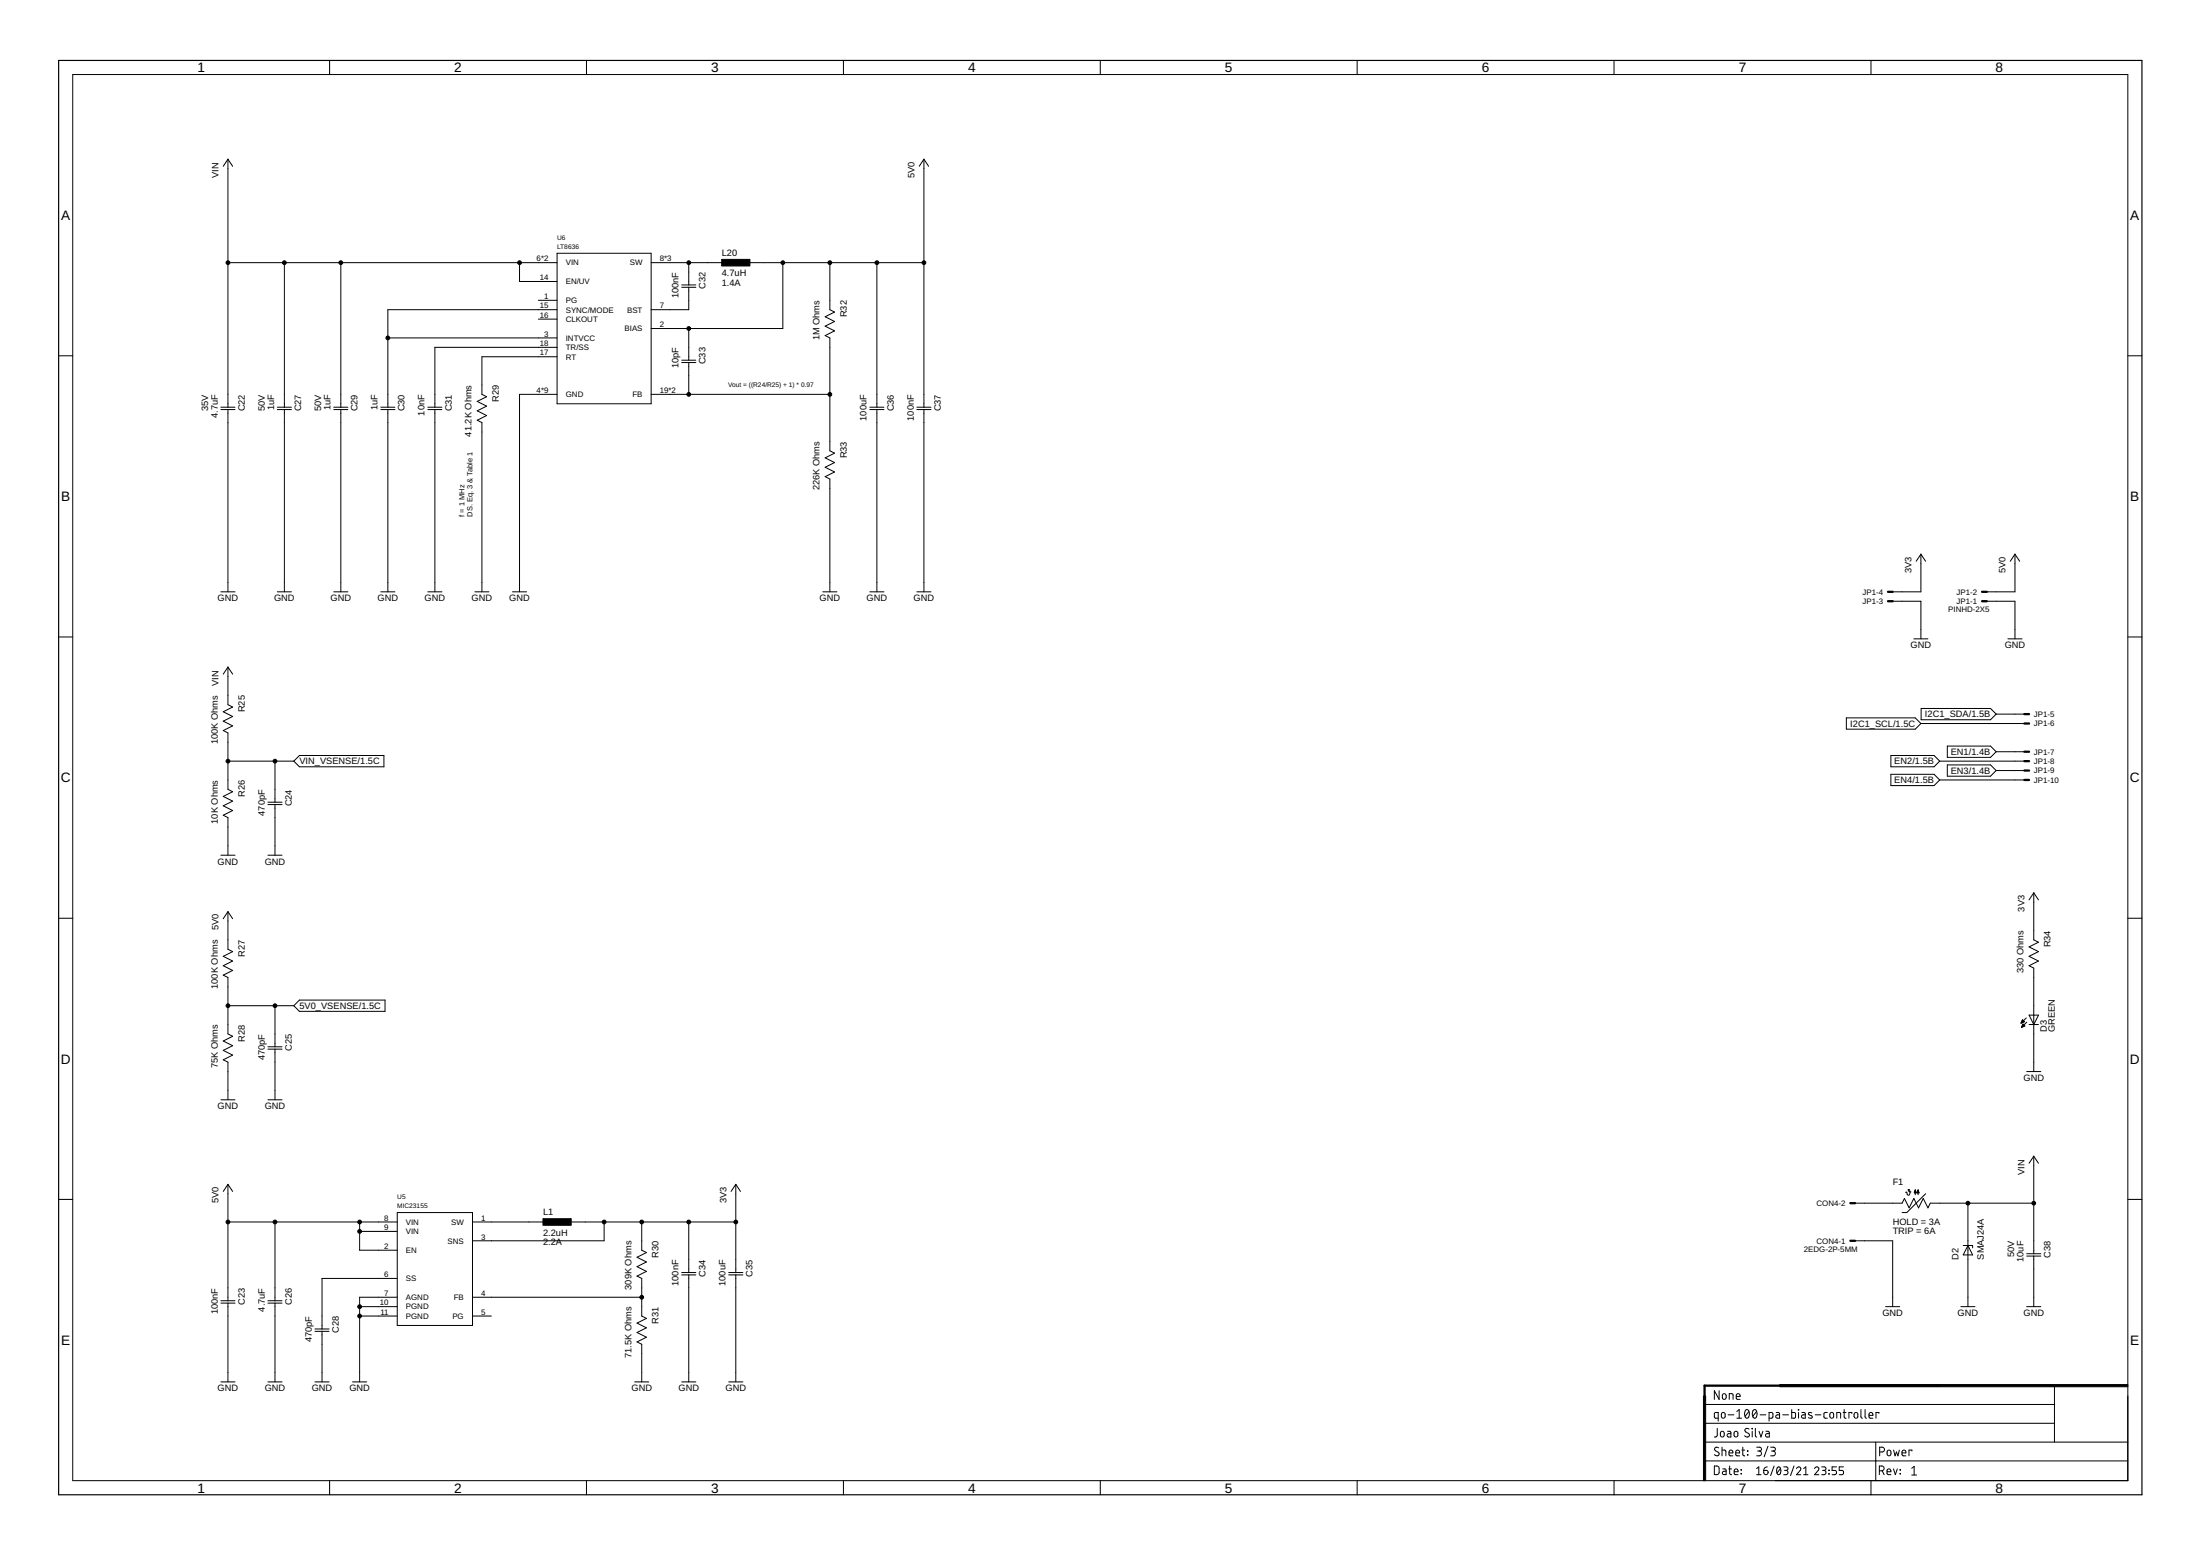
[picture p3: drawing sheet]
<svg xmlns="http://www.w3.org/2000/svg" width="594mm" height="420mm" viewBox="0 0 594 420" stroke-linecap="round" stroke-linejoin="round" font-family="sans-serif">
<g fill="none" stroke="#000" stroke-width=".27">
<path d="M89 16.3v3.8M158.4 16.3v3.8M227.8 16.3v3.8M297.1 16.3v3.8M366.5 16.3v3.8M435.8 16.3v3.8M505.2 16.3v3.8M19.6 20.1h555v379.7h-555zM61.6 43v67M61.6 43l1.2 1.9M61.6 43l-1.3 1.9M249.5 43l1.3 1.9"/>
<path d="M249.5 43l-1.3 1.9M249.5 43v67M61.6 70.9h88.8M76.8 70.9v39.1M92 70.9v39.1M140.3 70.9v5.1h10.1M150.4 68.4h25.4v40.6h-25.4zM175.8 70.9h20.4M184.1 76.9h3.8M184.1 77.6h3.8M186 70.9v6M186 77.6v6h-10.2"/>
<path d="M201.2 70.9h48.3M211.4 70.9v17.8h-35.6M224.1 70.9v12.7l1.3 .7-2.6 1.2 2.6 1.3-2.6 1.3 2.6 1.2-2.6 1.3 1.3 .6v30.5l1.3 .7-2.6 1.2 2.6 1.3-2.6 1.3 2.6 1.2-2.6 1.3 1.3 .6v30.5M236.8 70.9v39.1M15.8 96.1h3.8M104.7 91.2h45.7M145.4 81.1h5M145.4 86.2h5M150.4 83.6h-45.7v26.4M150.4 93.8h-33v16.2M150.4 96.3h-20.3v10.2l1.3 .6-2.5 1.3 2.5 1.3-2.5 1.2 2.5 1.3-2.5 1.3 1.2 .6v45.7M184.1 97.3h3.8"/>
<path d="M184.1 97.9h3.8M186 88.7v8.6M186 97.9v8.6M574.6 96.1h3.8M59.6 110h3.9M59.6 110.6h3.9M61.6 110.6v49.2M74.9 110h3.8M74.9 110.6h3.8M76.8 110.6v49.2M90.1 110h3.8M90.1 110.6h3.8"/>
<path d="M92 110.6v49.2M102.8 110h3.8M102.8 110.6h3.8M104.7 110.6v49.2M115.5 110h3.8M115.5 110.6h3.8M117.4 110.6v49.2M150.4 106.5h-10.1v53.3M175.8 106.5h48.3M234.9 110h3.8M234.9 110.6h3.8M236.8 110.6v49.2"/>
<path d="M247.6 110h3.8M247.6 110.6h3.8M249.5 110.6v49.2M59.6 159.8h3.9M74.9 159.8h3.8M90.1 159.8h3.8M102.8 159.8h3.8M115.5 159.8h3.8M128.2 159.8h3.8M138.4 159.8h3.8M222.2 159.8h3.8M234.9 159.8h3.8"/>
<path d="M247.6 159.8h3.8M518.7 149.6v10.2h-7.6M518.7 149.6l1.3 2M518.7 149.6l-1.3 2M544.1 149.6v10.2h-7.6M544.1 149.6l1.3 2M544.1 149.6l-1.3 2M15.8 172h3.8M511.1 162.3h7.6v10.2M516.8 172.5h3.8M536.5 162.3h7.6v10.2M542.2 172.5h3.8"/>
<path d="M574.6 172h3.8M61.6 180.1v10.2l1.2 .6-2.5 1.3 2.5 1.3-2.5 1.2 2.5 1.3-2.5 1.3 1.3 .6v15.2l1.2 .7-2.5 1.3 2.5 1.2-2.5 1.3 2.5 1.3-2.5 1.2 1.3 .7v10.1M61.6 180.1l1.2 1.9M61.6 180.1l-1.3 1.9M498.6 193.8h18.6l1.5 1.6-1.5 1.5h-18.6zM518.7 195.4h28M518.8 191.3h18.7l1.5 1.5-1.5 1.6h-18.7zM539 192.8h7.7M61.6 205.5h17.7M72.3 216.6h3.9M72.3 217.3h3.9M74.3 205.5v11.1"/>
<path d="M74.3 217.3v13.6M80.9 204h22.8v3.1h-22.8l-1.6-1.6zM510.6 204h11.7l1.5 1.5-1.5 1.6h-11.7zM510.6 209.1h11.7l1.5 1.5-1.5 1.5h-11.7zM523.8 205.5h22.9M523.8 210.6h22.9M525.8 201.5h11.7l1.5 1.5-1.5 1.5h-11.7zM525.8 206.5h11.7l1.5 1.6-1.5 1.5h-11.7zM539 203h7.7M539 208.1h7.7M59.6 230.9h3.9M72.3 230.9h3.9"/>
<path d="M15.8 247.9h3.8M61.6 246.2v10.1l1.2 .7-2.5 1.2 2.5 1.3-2.5 1.3 2.5 1.2-2.5 1.3 1.3 .6v15.3l1.2 .6-2.5 1.3 2.5 1.3-2.5 1.2 2.5 1.3-2.5 1.3 1.3 .6v10.2M61.6 246.2l1.2 1.9M61.6 246.2l-1.3 1.9M549.2 241.1v12.7l1.3 .6-2.6 1.3 2.6 1.3-2.6 1.2 2.6 1.3-2.6 1.3 1.3 .6v27.9M549.2 241.1l1.3 1.9M549.2 241.1l-1.3 1.9M574.6 247.9h3.8M61.6 271.6h17.7M74.3 271.6v11.1M80.9 270h23.1v3.1h-23.1l-1.6-1.5zM545.8 276.2h.1"/>
<path d="M545.8 276.1h.3M545.9 276h.5M545.9 275.9h.8M545.9 277.3h.2M546 275.8h.5M546 277.2h.4M546 277.1h.6M546 275.6h.4M546.1 275.5h.2M546.1 277h.6M546.1 276.8h.5M546.1 275.4l-.3 .9"/>
<path d="M546.1 275.4l.6 .5M546.1 275.4h.1M546.2 276.7h.3M546.2 276.6h.2M546.3 276.5l.5 .5-.9 .4zM546.7 275.9l-.9 .4M547.2 274.9l-1.4 1.4M547.3 276l-1.4 1.4M547.9 274.1h2.6l-1.3 2.5zM547.9 276.6h2.6M59.6 297h3.9M72.3 297h3.9"/>
<path d="M72.3 282.7h3.9M72.3 283.3h3.9M74.3 283.3v13.7M547.3 289.3h3.8M61.6 319.8v31.4M61.6 319.8l1.2 1.9M61.6 319.8l-1.3 1.9M198.7 319.8v23.8M198.7 319.8l1.3 1.9M198.7 319.8l-1.3 1.9M549.2 312.2v26.3M549.2 312.2l1.3 1.9"/>
<path d="M549.2 312.2l-1.3 1.9M15.8 323.9h3.8M61.6 330h45.7M74.3 330v21.2M97.1 330v7.6h10.2M97.1 332.5h10.2M107.3 327.4h20.3v30.5h-20.3zM127.6 330h20.3M153 330h45.7M163.1 330v5h-35.5M173.3 330v7.6l1.3 .6-2.6 1.3 2.6 1.3-2.6 1.2 2.6 1.3-2.6 1.3 1.3 .6v10.2l1.3 .6-2.6 1.3 2.6 1.2-2.6 1.3 2.6 1.3-2.6 1.3 1.3 .6v10.1M186 330v13.6"/>
<path d="M500.9 324.9h12.7l.7-1.3 1.2 2.6 1.3-2.6 1.3 2.6 1.2-2.6 1.3 2.6 .7-1.3h27.9M500.9 335h10.2v17.8M516 321.8a.45 .45 0 0 1-.5 0 .45 .45 0 0 1 0-.6 .89 .89 0 0 1-.3 1.5l-.3-.7h-.3M517 322h.4M517 321.8h.4M517.1 321.7h.2M517.1 321.6h.2M517.1 321.5h.1M517.2 321.3v1.3M517.2 321.3l.2 .8h-.5zM517.2 321.4h.1M517.7 322h.5"/>
<path d="M517.8 321.8h.3M517.8 321.7h.3M517.9 321.6h.1M517.9 321.5h.1M517.9 321.3v1.3M517.9 321.3l.3 .8h-.5zM517.9 321.4h.1M520 322.3l-5.1 5.1h-1.3M530.1 336.3h2.6v.7M531.4 336.3l1.3 2.6h-2.6zM531.4 324.9v27.9M547.3 338.5h3.8"/>
<path d="M547.3 339.2h3.8M549.2 339.2v13.6M574.6 323.9h3.8M59.6 351.2h3.9M59.6 351.9h3.9M61.6 351.9v21.2M72.3 351.2h3.9M72.3 351.9h3.9M74.3 351.9v21.2M85 358.9h3.9M85 359.5h3.9M87 359.5v13.6"/>
<path d="M97.1 352.8h10.2M97.1 355.4h10.2M107.3 350.3h-10.2v22.8M107.3 345.2h-20.3v13.7M127.6 350.3h45.7M127.6 355.4h5.1M184.1 343.6h3.8M184.1 344.3h3.8M186 344.3v28.8M196.8 343.6h3.8M196.8 344.3h3.8M198.7 344.3v28.8"/>
<path d="M509.2 352.8h3.8M529.5 352.8h3.8M547.3 352.8h3.8M59.6 373.1h3.9M72.3 373.1h3.9M85 373.1h3.9M95.2 373.1h3.8M171.4 373.1h3.8M184.1 373.1h3.8M196.8 373.1h3.8M460.3 379.2h94.5M464.2 375.5v2.4l-1.3-2.4v2.4"/>
<path d="M465.2 376.5l.3-.2 .5 .2 .1 .9a.52 .52 0 0 1-.5 .5 .52 .52 0 0 1-.5-.5zM467 377.9v-1.6l.9 .1 .1 1.5M468.8 377.1h1.1a.55 .55 0 0 0-.4-.8 .55 .55 0 0 0-.7 .5l.1 1 1 .1M554.8 374.2v15.2M89 399.8v3.8M158.4 399.8v3.8M227.8 399.8v3.8M297.1 399.8v3.8M366.5 399.8v3.8M435.8 399.8v3.8M460.3 394.5h114.3M460.3 389.4h114.3"/>
<path d="M460.3 384.3h94.5M462.9 395.9h.9l.4 .4v1.4l-.4 .5h-.9zM463.7 385.7v2l-.2 .2-.6 .1M464 382.9h-.8l-.2-.2v-1.1l.2-.2h.8v2.3M464.1 391a.58 .58 0 0 0-.9-.1 .58 .58 0 0 0 .1 .9l.7 .3a.54 .54 0 0 1 .2 .8 .54 .54 0 0 1-.8 .2l-.5-.3M464.7 386.7l.5-.2a.92 .92 0 0 1 .1 1.5h-.3l-.4-.3zM464.9 381.6l.5-.2a.92 .92 0 0 1 .2 1.5l-.7-.1zM465 391.6l.9 .1 .1 1.4M465 390.8v2.3M465.2 396.6l.7 .1 .2 .2v1.3h-.6a.46 .46 0 0 1-.4-.5 .46 .46 0 0 1 .4-.4h.6M466.5 386.5h.7l.2 .2v1.3h-.6a.46 .46 0 0 1-.4-.4 .46 .46 0 0 1 .4-.5h.6M466.6 382h1.6"/>
<path d="M466.8 396.6h.8M466.9 392.3h1a.54 .54 0 0 0-.3-.7 .54 .54 0 0 0-.7 .5l.1 .9 .9 .1M467.1 395.9v1.9l.1 .3 .4 .1M468.3 397.4h1a.54 .54 0 0 0-.3-.7 .54 .54 0 0 0-.7 .5l.1 .9 .9 .1M468.4 386.7l.5-.2a.92 .92 0 0 1 .1 1.5l-.6-.1zM468.7 392.3h1.1a.54 .54 0 0 0-.4-.7 .54 .54 0 0 0-.7 .5l.1 .9 1 .1M469 382.9h1.3M469 381.1l.6-.5v2.3M470.1 397.9l.2 .1zM470.1 396.8l.2 .2zM470.4 391.6h.7M470.6 390.8v2.1l.5 .2"/>
<path d="M471.4 380.8a.62 .62 0 0 1 .7-.1 .62 .62 0 0 1 .3 .8 .99 .99 0 0 1-.8 1.4 1.62 1.62 0 0 1-.2-2.1zM471.9 391.8l.1 .1zM471.9 392.8l.1 .1zM472.3 381.1l-1.1 1.3M472.3 385.9a.58 .58 0 0 0-.9-.1 .58 .58 0 0 0 0 .9l.7 .4a.58 .58 0 0 1 .1 .8 .58 .58 0 0 1-.9 0l-.2-.2M473.1 385.7l.1 .1zM473.2 386.5v1.5M473.5 380.8a.61 .61 0 0 1 .7-.1 .61 .61 0 0 1 .3 .8 .99 .99 0 0 1-.8 1.4 1.62 1.62 0 0 1-.2-2.1zM474 385.7v1.9l.4 .4M474.3 381.1l-1 1.3M474.3 396.6l.6-.5v2.1M474.3 398.2h1.2"/>
<path d="M474.4 390.8h.7a.52 .52 0 0 1 .6 .5 .52 .52 0 0 1-.6 .5h-.5M475 386.5l.5 1.5 .5-1.5M475 391.8a.65 .65 0 0 1 .7 .7 .65 .65 0 0 1-.7 .6h-.6M475.3 382h1.5M476.3 397h.7a.59 .59 0 0 1 .4 .7 .59 .59 0 0 1-.6 .5 .59 .59 0 0 1-.5-.6zM476.9 386.5h.6l.3 .2v1.3h-.6a.46 .46 0 0 1-.5-.4 .46 .46 0 0 1 .5-.5h.6M477.2 396.1l-.7 .3-.2 .6M477.4 390.5l-1 2.9M477.7 382.9h.8l.2-.2v-.9l-.2-.4h-.8v2.3M478.1 390.8h.8a.52 .52 0 0 1 .5 .5 .52 .52 0 0 1-.5 .5h-.5M478.8 391.8a.65 .65 0 0 1 .6 .7 .65 .65 0 0 1-.6 .6h-.7M479.1 395.9l-1 2.5"/>
<path d="M479.6 381.4h.7l.2 .4v1.1h-.5a.46 .46 0 0 1-.5-.4 .46 .46 0 0 1 .5-.5h.5M480 396.2a.67 .67 0 0 1 .8 .2 .67 .67 0 0 1 .1 .8 .67 .67 0 0 1-.1 .7 .67 .67 0 0 1-.8 .2 1.76 1.76 0 0 1 0-1.9zM480.8 396.6l-1 1.1M481.4 382h1.6M481.7 396.1h.7a.48 .48 0 0 1 .4 .5 .48 .48 0 0 1-.4 .4h-.5M482.2 397a.58 .58 0 0 1 .6 .6 .58 .58 0 0 1-.6 .6h-.5M483.8 380.6v2.3h.8l.2-.2v-1.1l-.2-.2h-.8M484.4 395.9l-.9 2.5M485.1 396.6a.58 .58 0 0 1 .9-.5 .58 .58 0 0 1 .1 .9l-1 1.2h1.2M485.6 380.6l.1 .1zM485.7 381.4v1.5M486.6 381.4h.7l.2 .2v1.3h-.6a.46 .46 0 0 1-.4-.4 .46 .46 0 0 1 .4-.5h.6"/>
<path d="M487 398.2h1.2M487 396.6l.6-.5v2.1M489.2 381.5l-.7-.1-.2 .4 1 .6v.4h-1M490 396.6a.58 .58 0 0 1 .8-.5 .58 .58 0 0 1 .2 .9l-1 1.2h1.2M490.2 382h1.5M491.9 396.1h.7a.48 .48 0 0 1 .5 .5 .48 .48 0 0 1-.5 .4h-.5M492.5 397a.58 .58 0 0 1 .6 .6 .58 .58 0 0 1-.6 .6h-.6M493.4 381.4h-.6l-.3 .4 .1 1 .8 .1M493.8 397.9l.2 .1zM493.8 397l.2 .1zM494.2 381.6l.5-.2a.92 .92 0 0 1 .2 1.5l-.7-.1zM495.9 396.1h-1.2v.9h.7a.59 .59 0 0 1 .5 .6 .59 .59 0 0 1-.5 .6h-.7"/>
<path d="M496 382.9v-1.5l.9 .1 .1 1.4M497.7 381.4h.8M497.8 396.1h-1.1v.9h.7a.59 .59 0 0 1 .4 .6 .59 .59 0 0 1-.4 .6h-.7M498 380.6v2.1l.5 .2M500.1 381.7v-.3h-.8v1.5M500.8 381.6l.5-.2a.92 .92 0 0 1 .1 1.5l-.6-.1zM502.5 380.6v2l.4 .3M503.6 380.6l.1 2.1 .3 .2M504.7 382.2h1a.55 .55 0 0 0-.3-.8 .55 .55 0 0 0-.7 .5l.1 .9 .9 .1M505.2 399.8v3.8M506.5 389.4v10.4M507.4 381.7v-.3h-.8v1.5"/>
<path d="M507.5 397.2h.6a.65 .65 0 0 0 .7-.7 .65 .65 0 0 0-.7-.6h-.6v2.3M507.6 392.1h.6a.65 .65 0 0 0 .7-.7 .65 .65 0 0 0-.7-.6h-.6v2.3M508.3 397.2l.5 1M509.6 397.4h1a.54 .54 0 0 0-.4-.7 .54 .54 0 0 0-.6 .5l.1 .9 .9 .1M509.7 391.7l.3-.1 .5 .1 .1 .9a.52 .52 0 0 1-.5 .5 .52 .52 0 0 1-.5-.5zM511.3 396.6l.5 1.6 .5-1.6M511.3 391.6l.4 1.5 .4-1 .4 1 .4-1.5M513.1 396.8l.1 .2zM513.1 397.9l.1 .1zM513.6 392.3h1a.54 .54 0 0 0-.3-.7 .54 .54 0 0 0-.7 .5l.1 .9 .9 .1M516.2 396.5l.7-.5v2.3M516.2 398.3h1.3"/>
<path d="M516.3 391.8v-.2h-.8v1.5"/>
</g>
<path d="M15.8 16.3h562.6v387.3h-562.6z" fill="none" stroke="#000" stroke-width=".32"/>
<path d="M194.9 70h7.6v1.8h-7.6zM146.6 329.1h7.6v1.8h-7.6zM460 377h.6v22.8h-.6zM480.6 373.9h94v.6h-94z" fill="#000" stroke="#000" stroke-width=".27"/>
<g fill="none" stroke="#000" stroke-width=".61">
<path d="M509.8 159.8h1.3M535.2 159.8h1.3M509.8 162.3h1.3M535.2 162.3h1.3M546.7 192.8h1.2M546.7 195.4h1.2M546.7 203h1.2M546.7 205.5h1.2M546.7 208.1h1.2M546.7 210.6h1.2M499.7 324.9h1.2M499.7 335h1.2"/>
<path d="M523.8 374.2h-63.5v3.8"/>
</g>
<g fill="#000" stroke="#000" stroke-width=".27">
<circle cx="61.6" cy="70.9" r=".51"/>
<circle cx="76.8" cy="70.9" r=".51"/>
<circle cx="92" cy="70.9" r=".51"/>
<circle cx="140.3" cy="70.9" r=".51"/>
<circle cx="186" cy="70.9" r=".51"/>
<circle cx="211.4" cy="70.9" r=".51"/>
<circle cx="224.1" cy="70.9" r=".51"/>
<circle cx="236.8" cy="70.9" r=".51"/>
<circle cx="249.5" cy="70.9" r=".51"/>
<circle cx="104.7" cy="91.2" r=".51"/>
<circle cx="186" cy="88.7" r=".51"/>
<circle cx="186" cy="106.5" r=".51"/>
<circle cx="224.1" cy="106.5" r=".51"/>
<circle cx="61.6" cy="205.5" r=".51"/>
<circle cx="74.3" cy="205.5" r=".51"/>
<circle cx="61.6" cy="271.6" r=".51"/>
<circle cx="74.3" cy="271.6" r=".51"/>
<circle cx="61.6" cy="330" r=".51"/>
<circle cx="74.3" cy="330" r=".51"/>
<circle cx="97.1" cy="330" r=".51"/>
<circle cx="97.1" cy="332.5" r=".51"/>
<circle cx="163.1" cy="330" r=".51"/>
<circle cx="173.3" cy="330" r=".51"/>
<circle cx="186" cy="330" r=".51"/>
<circle cx="198.7" cy="330" r=".51"/>
<circle cx="531.4" cy="324.9" r=".51"/>
<circle cx="549.2" cy="324.9" r=".51"/>
<circle cx="97.1" cy="352.8" r=".51"/>
<circle cx="97.1" cy="355.4" r=".51"/>
<circle cx="173.3" cy="350.3" r=".51"/>
</g>
<g font-size="3.7">
<text x="53.3" y="19.5">1</text>
<text x="122.7" y="19.5">2</text>
<text x="192" y="19.5">3</text>
<text x="261.4" y="19.5">4</text>
<text x="330.8" y="19.5">5</text>
<text x="400.2" y="19.5">6</text>
<text x="469.5" y="19.5">7</text>
<text x="538.9" y="19.5">8</text>
<text x="16.5" y="59.4">A</text>
<text x="575.3" y="59.4">A</text>
<text x="16.5" y="135.3">B</text>
<text x="575.3" y="135.3">B</text>
<text x="16.4" y="211.3">C</text>
<text x="575.2" y="211.3">C</text>
<text x="16.4" y="287.2">D</text>
<text x="575.2" y="287.2">D</text>
<text x="16.5" y="363.1">E</text>
<text x="575.3" y="363.1">E</text>
<text x="53.3" y="403">1</text>
<text x="122.7" y="403">2</text>
<text x="192" y="403">3</text>
<text x="261.4" y="403">4</text>
<text x="330.8" y="403">5</text>
<text x="400.2" y="403">6</text>
<text x="469.5" y="403">7</text>
<text x="538.9" y="403">8</text>
</g>
<g font-size="2.5">
<text x="59" y="48.1" transform="rotate(-90 59 48.1)">VIN</text>
<text x="247" y="48.1" transform="rotate(-90 247 48.1)">5V0</text>
<text x="194.9" y="69">L20</text>
<text x="194.9" y="77.1">1.4A</text>
<text x="194.9" y="74.6">4.7uH</text>
<text x="183.2" y="80.6" transform="rotate(-90 183.2 80.6)">100nF</text>
<text x="190.5" y="78.1" transform="rotate(-90 190.5 78.1)">C32</text>
<text x="228.6" y="85.7" transform="rotate(-90 228.6 85.7)">R32</text>
<text x="221.3" y="91.9" transform="rotate(-90 221.3 91.9)">1M Ohms</text>
<text x="183.2" y="99.5" transform="rotate(-90 183.2 99.5)">10pF</text>
<text x="190.5" y="98.4" transform="rotate(-90 190.5 98.4)">C33</text>
<text x="56.2" y="110.9" transform="rotate(-90 56.2 110.9)">35V</text>
<text x="58.8" y="112.9" transform="rotate(-90 58.8 112.9)">4.7uF</text>
<text x="66.1" y="111.1" transform="rotate(-90 66.1 111.1)">C22</text>
<text x="71.5" y="110.9" transform="rotate(-90 71.5 110.9)">50V</text>
<text x="74" y="110.8" transform="rotate(-90 74 110.8)">1uF</text>
<text x="81.3" y="111.1" transform="rotate(-90 81.3 111.1)">C27</text>
<text x="86.7" y="110.9" transform="rotate(-90 86.7 110.9)">50V</text>
<text x="89.3" y="110.8" transform="rotate(-90 89.3 110.8)">1uF</text>
<text x="96.6" y="111.1" transform="rotate(-90 96.6 111.1)">C29</text>
<text x="102" y="110.8" transform="rotate(-90 102 110.8)">1uF</text>
<text x="109.3" y="111.1" transform="rotate(-90 109.3 111.1)">C30</text>
<text x="114.7" y="112.2" transform="rotate(-90 114.7 112.2)">10nF</text>
<text x="122" y="111.1" transform="rotate(-90 122 111.1)">C31</text>
<text x="134.7" y="108.5" transform="rotate(-90 134.7 108.5)">R29</text>
<text x="234" y="113.6" transform="rotate(-90 234 113.6)">100uF</text>
<text x="241.3" y="111.1" transform="rotate(-90 241.3 111.1)">C36</text>
<text x="246.7" y="113.6" transform="rotate(-90 246.7 113.6)">100nF</text>
<text x="254" y="111.1" transform="rotate(-90 254 111.1)">C37</text>
<text x="127.4" y="117.9" transform="rotate(-90 127.4 117.9)">41.2K Ohms</text>
<text x="228.6" y="123.8" transform="rotate(-90 228.6 123.8)">R33</text>
<text x="221.3" y="132.4" transform="rotate(-90 221.3 132.4)">226K Ohms</text>
<text x="516.2" y="154.7" transform="rotate(-90 516.2 154.7)">3V3</text>
<text x="541.6" y="154.7" transform="rotate(-90 541.6 154.7)">5V0</text>
<text x="58.8" y="162.4">GND</text>
<text x="74" y="162.4">GND</text>
<text x="89.3" y="162.4">GND</text>
<text x="102" y="162.4">GND</text>
<text x="114.7" y="162.4">GND</text>
<text x="127.4" y="162.4">GND</text>
<text x="137.5" y="162.4">GND</text>
<text x="221.3" y="162.4">GND</text>
<text x="234" y="162.4">GND</text>
<text x="246.7" y="162.4">GND</text>
<text x="515.9" y="175.1">GND</text>
<text x="541.3" y="175.1">GND</text>
<text x="59" y="185.2" transform="rotate(-90 59 185.2)">VIN</text>
<text x="66.1" y="192.3" transform="rotate(-90 66.1 192.3)">R25</text>
<text x="499.6" y="196.3">I2C1_SCL/1.5C</text>
<text x="519.8" y="193.7">I2C1_SDA/1.5B</text>
<text x="58.8" y="201" transform="rotate(-90 58.8 201)">100K Ohms</text>
<text x="526.8" y="203.9">EN1/1.4B</text>
<text x="80.9" y="206.4">VIN_VSENSE/1.5C</text>
<text x="511.5" y="206.4">EN2/1.5B</text>
<text x="526.8" y="209">EN3/1.4B</text>
<text x="66.1" y="215.2" transform="rotate(-90 66.1 215.2)">R26</text>
<text x="511.5" y="211.5">EN4/1.5B</text>
<text x="71.5" y="220.3" transform="rotate(-90 71.5 220.3)">470pF</text>
<text x="78.8" y="217.7" transform="rotate(-90 78.8 217.7)">C24</text>
<text x="58.8" y="222.4" transform="rotate(-90 58.8 222.4)">10K Ohms</text>
<text x="58.8" y="233.5">GND</text>
<text x="71.5" y="233.5">GND</text>
<text x="59" y="251.2" transform="rotate(-90 59 251.2)">5V0</text>
<text x="546.6" y="246.2" transform="rotate(-90 546.6 246.2)">3V3</text>
<text x="553.7" y="255.8" transform="rotate(-90 553.7 255.8)">R34</text>
<text x="66.1" y="258.4" transform="rotate(-90 66.1 258.4)">R27</text>
<text x="546.4" y="262.8" transform="rotate(-90 546.4 262.8)">330 Ohms</text>
<text x="58.8" y="267" transform="rotate(-90 58.8 267)">100K Ohms</text>
<text x="80.9" y="272.5">5V0_VSENSE/1.5C</text>
<text x="66.1" y="281.2" transform="rotate(-90 66.1 281.2)">R28</text>
<text x="552.7" y="278.7" transform="rotate(-90 552.7 278.7)">D3</text>
<text x="554.9" y="278.7" transform="rotate(-90 554.9 278.7)">GREEN</text>
<text x="71.5" y="286.3" transform="rotate(-90 71.5 286.3)">470pF</text>
<text x="78.8" y="283.8" transform="rotate(-90 78.8 283.8)">C25</text>
<text x="58.8" y="288.5" transform="rotate(-90 58.8 288.5)">75K Ohms</text>
<text x="546.4" y="291.9">GND</text>
<text x="58.8" y="299.5">GND</text>
<text x="71.5" y="299.5">GND</text>
<text x="546.6" y="317.3" transform="rotate(-90 546.6 317.3)">VIN</text>
<text x="511.1" y="320.1">F1</text>
<text x="59" y="324.9" transform="rotate(-90 59 324.9)">5V0</text>
<text x="146.6" y="328.1">L1</text>
<text x="196.2" y="324.9" transform="rotate(-90 196.2 324.9)">3V3</text>
<text x="146.6" y="333.6">2.2uH</text>
<text x="511.1" y="330.7">HOLD = 3A</text>
<text x="511.1" y="333.3">TRIP = 6A</text>
<text x="146.6" y="336.2">2.2A</text>
<text x="177.8" y="339.6" transform="rotate(-90 177.8 339.6)">R30</text>
<text x="528.9" y="340.1" transform="rotate(-90 528.9 340.1)">D2</text>
<text x="535.7" y="340.1" transform="rotate(-90 535.7 340.1)">SMAJ24A</text>
<text x="543.9" y="339.5" transform="rotate(-90 543.9 339.5)">50V</text>
<text x="546.4" y="340.8" transform="rotate(-90 546.4 340.8)">10uF</text>
<text x="553.7" y="339.6" transform="rotate(-90 553.7 339.6)">C38</text>
<text x="183.2" y="347.2" transform="rotate(-90 183.2 347.2)">100nF</text>
<text x="190.5" y="344.7" transform="rotate(-90 190.5 344.7)">C34</text>
<text x="195.9" y="347.2" transform="rotate(-90 195.9 347.2)">100uF</text>
<text x="203.2" y="344.7" transform="rotate(-90 203.2 344.7)">C35</text>
<text x="66.1" y="352.3" transform="rotate(-90 66.1 352.3)">C23</text>
<text x="78.8" y="352.3" transform="rotate(-90 78.8 352.3)">C26</text>
<text x="170.5" y="348.3" transform="rotate(-90 170.5 348.3)">309K Ohms</text>
<text x="58.8" y="354.9" transform="rotate(-90 58.8 354.9)">100nF</text>
<text x="71.5" y="354.2" transform="rotate(-90 71.5 354.2)">4.7uF</text>
<text x="91.5" y="360" transform="rotate(-90 91.5 360)">C28</text>
<text x="177.8" y="357.4" transform="rotate(-90 177.8 357.4)">R31</text>
<text x="508.3" y="355.4">GND</text>
<text x="528.6" y="355.4">GND</text>
<text x="546.4" y="355.4">GND</text>
<text x="84.2" y="362.5" transform="rotate(-90 84.2 362.5)">470pF</text>
<text x="170.5" y="366.8" transform="rotate(-90 170.5 366.8)">71.5K Ohms</text>
<text x="58.8" y="375.7">GND</text>
<text x="71.5" y="375.7">GND</text>
<text x="84.2" y="375.7">GND</text>
<text x="94.3" y="375.7">GND</text>
<text x="170.5" y="375.7">GND</text>
<text x="183.2" y="375.7">GND</text>
<text x="195.9" y="375.7">GND</text>
</g>
<g font-size="2.1">
<text x="144.9" y="70.6">6*2</text>
<text x="152.8" y="71.7">VIN</text>
<text x="170.1" y="71.7">SW</text>
<text x="178.2" y="70.6">8*3</text>
<text x="145.7" y="75.7">14</text>
<text x="152.8" y="76.8">EN/UV</text>
<text x="145.7" y="83.3">15</text>
<text x="146.9" y="80.7">1</text>
<text x="152.8" y="81.8">PG</text>
<text x="178.2" y="83.3">7</text>
<text x="145.7" y="85.8">16</text>
<text x="152.8" y="84.4">SYNC/MODE</text>
<text x="152.8" y="86.9">CLKOUT</text>
<text x="168.7" y="89.5">BIAS</text>
<text x="169.4" y="84.4">BST</text>
<text x="178.2" y="88.3">2</text>
<text x="145.7" y="96">17</text>
<text x="145.7" y="93.4">18</text>
<text x="146.9" y="90.9">3</text>
<text x="152.8" y="94.5">TR/SS</text>
<text x="152.8" y="92">INTVCC</text>
<text x="152.8" y="97.1">RT</text>
<text x="144.9" y="106.1">4*9</text>
<text x="152.8" y="107.2">GND</text>
<text x="170.8" y="107.2">FB</text>
<text x="178.2" y="106.1">19*2</text>
<text x="503" y="160.6">JP1-4</text>
<text x="528.4" y="160.6">JP1-2</text>
<text x="503" y="163.1">JP1-3</text>
<text x="526.1" y="165.3">PINHD-2X5</text>
<text x="528.4" y="163.1">JP1-1</text>
<text x="549.2" y="193.6">JP1-5</text>
<text x="549.2" y="196.1">JP1-6</text>
<text x="549.2" y="203.8">JP1-7</text>
<text x="549.2" y="206.3">JP1-8</text>
<text x="549.2" y="208.8">JP1-9</text>
<text x="549.2" y="211.4">JP1-10</text>
<text x="103.7" y="329.6">8</text>
<text x="129.9" y="329.6">1</text>
<text x="490.5" y="325.7">CON4-2</text>
<text x="103.7" y="332.2">9</text>
<text x="109.6" y="330.7">VIN</text>
<text x="109.6" y="333.3">VIN</text>
<text x="120.9" y="335.8">SNS</text>
<text x="121.8" y="330.7">SW</text>
<text x="129.9" y="334.7">3</text>
<text x="490.5" y="335.8">CON4-1</text>
<text x="103.7" y="337.2">2</text>
<text x="109.6" y="338.4">EN</text>
<text x="487.1" y="338">2EDG-2P-5MM</text>
<text x="103.7" y="344.9">6</text>
<text x="109.6" y="346">SS</text>
<text x="102.6" y="352.5">10</text>
<text x="103.7" y="349.9">7</text>
<text x="109.6" y="351.1">AGND</text>
<text x="109.6" y="353.6">PGND</text>
<text x="122.5" y="351.1">FB</text>
<text x="129.9" y="349.9">4</text>
<text x="102.7" y="355">11</text>
<text x="109.6" y="356.1">PGND</text>
<text x="122.2" y="356.1">PG</text>
<text x="129.9" y="355">5</text>
</g>
<g font-size="2">
<text x="125.4" y="139.5" transform="rotate(-90 125.4 139.5)">f = 1 MHz</text>
<text x="127.6" y="139.5" transform="rotate(-90 127.6 139.5)">DS. Eq. 3 &amp; Table 1</text>
</g>
<g font-size="1.8">
<text x="150.4" y="64.8">U6</text>
<text x="150.4" y="67.1">LT8636</text>
<text x="196.6" y="104.5">Vout = ((R24/R25) + 1) * 0.97</text>
<text x="107.3" y="323.9">U5</text>
<text x="107.3" y="326.2">MIC23155</text>
</g>
</svg>
